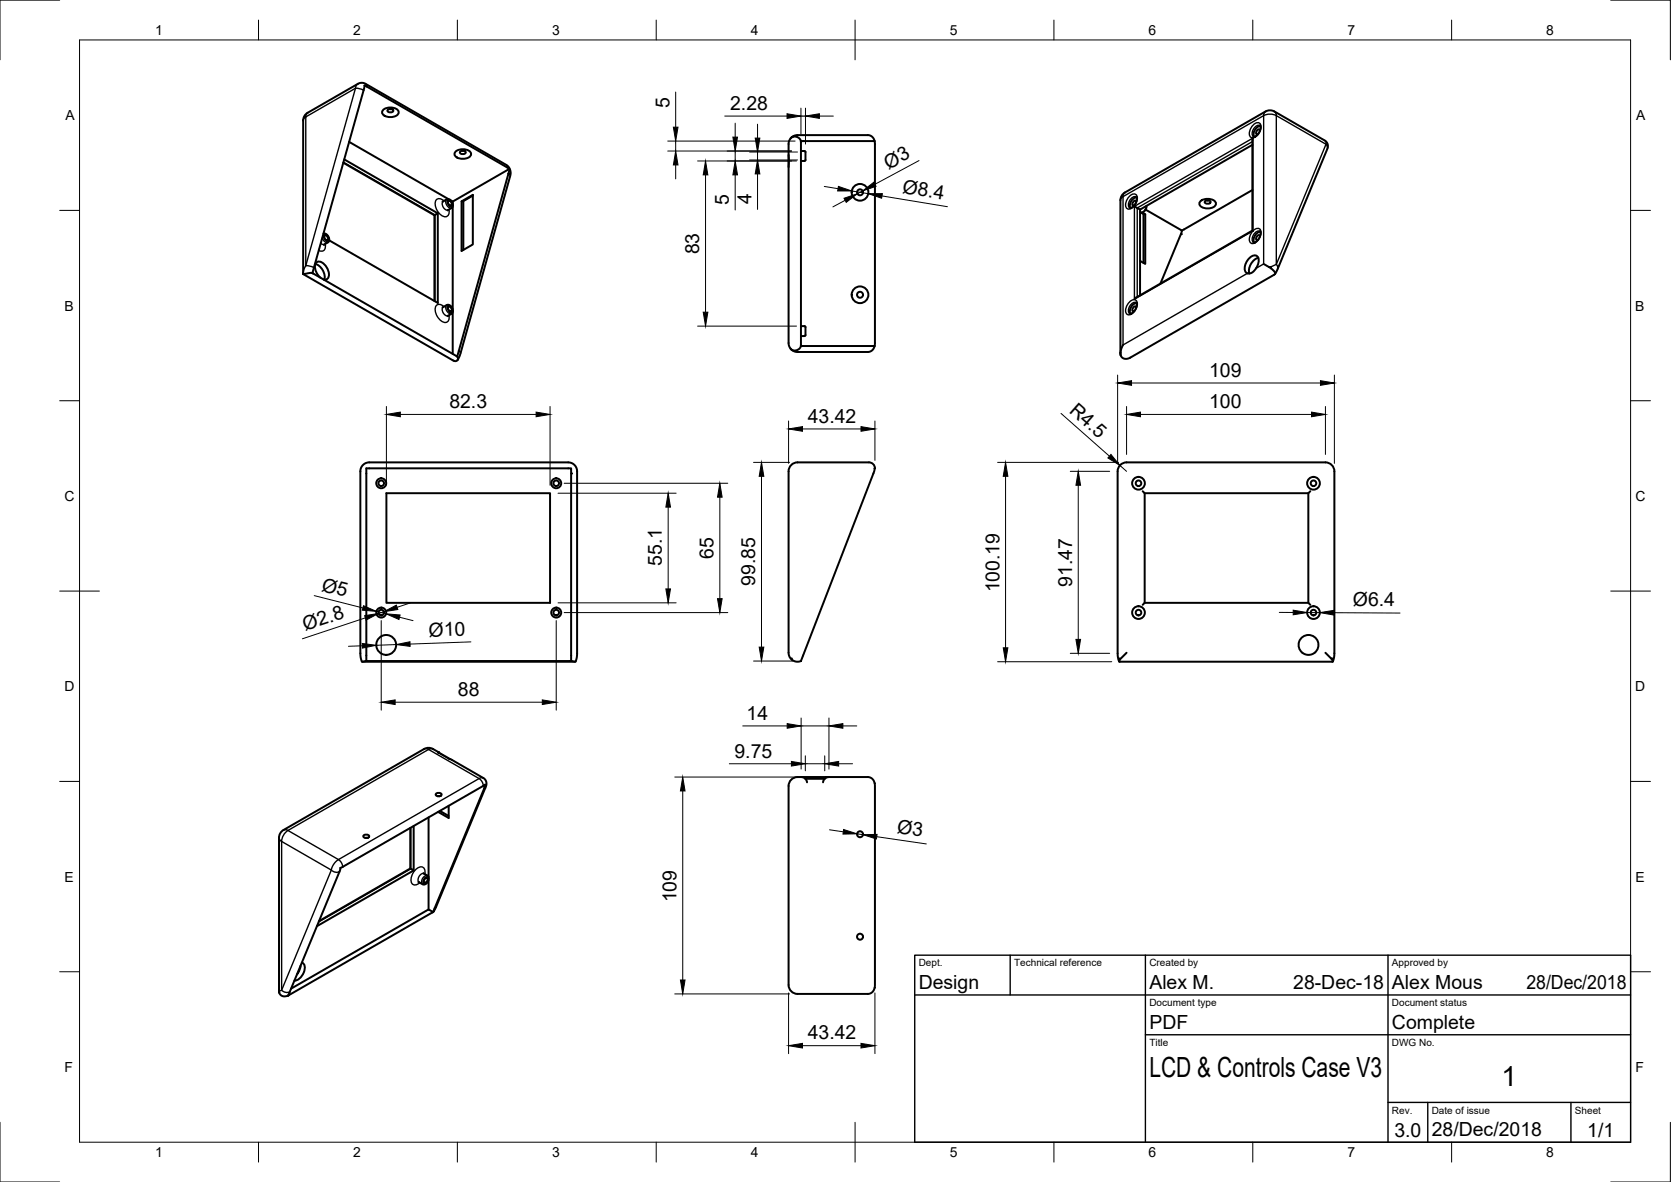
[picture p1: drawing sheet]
<svg xmlns="http://www.w3.org/2000/svg" width="420mm" height="297mm" viewBox="0 0 420 297" stroke-linecap="round" stroke-linejoin="round" font-family="sans-serif">
<!-- layer: Visible -->
<g fill="none" stroke="#000" stroke-width=".5">
<path d="M87.8 35.7l24.9 14.3M96.3 27.7a2.77 2.77 0 0 1 3.9 .3 1.71 1.71 0 0 1-2 1.4 1.71 1.71 0 0 1-2.1-1.4zM97.6 27.5l.6-.1a.58 .58 0 0 1 .7 .5l-.7 .3a.58 .58 0 0 1-.8-.5zM97.9 27.4h.5M114.5 38.2a2.77 2.77 0 0 1 3.9 .3 1.71 1.71 0 0 1-2 1.4 1.71 1.71 0 0 1-2.1-1.4zM115.8 38l.6-.1a.58 .58 0 0 1 .7 .5l-.7 .3a.58 .58 0 0 1-.8-.5zM116.1 37.9h.5M198.3 38.9v3.1M199.1 34.5l.6-.4 .8-.1h17.8l1 .4 .6 1.1h-18.5v.2l-.2-.7-.6-.5-.8-.2zM199.1 34.5l-.3 .3M199.2 34.4l-.7 .8-.2 1v50.1l.3 1 .6 .7M201.4 38h.9l.2 .2v2.2l-1.1 .1"/>
<path d="M201.4 35.7v51M219.9 35.5v51.5M314.9 36.4l-28.2 16.3-1.5-.8M315 34.7l-.1 .5v22.7l-29.3 16.9-.4 .4M316.8 31.5l.1 .8-.3 1-.8 .8-.6 .2M316.8 32.8l-.1-.2a.73 .73 0 0 0-.7 .3 .73 .73 0 0 0 0 .9l.3-.1M316.9 31.7a2.09 2.09 0 0 0-1.6 2.6M81.3 58.7h.5l.5 .4 .5 1.1-.2 .6-1.2 .7M81.6 59.2a.71 .71 0 0 1 .8 .3 .71 .71 0 0 1-.1 .9l-.6-.5zM86.3 40.9l22.9 13.2v21.5M86.6 40.1l23.5 13.5-.9 .5M110.1 53.6v22.5l-27.3-15.7"/>
<path d="M111.3 50.7l1.4-.7 .5 .2 .5 .6 .2 .7-.1 .5-1.2 .9M112.7 50.5a.71 .71 0 0 1 .8 .4 .71 .71 0 0 1-.1 .8l-.6-.4zM113.4 50.4l.4 .3M113.8 50.7v.4M113.8 52v25.7M116.5 50.5v12.3M118.9 49.2l-2.5 1.4h-.3l2.8-1.6v12.4l-2.8 1.7v-12.5M128.1 42.5l-14.3 8.2M285.7 49.5l.1 .7-.3 1-.7 .8-.7 .2M285.7 50.7l-.1-.2a.73 .73 0 0 0-.7 .4 .73 .73 0 0 0 0 .8l.3-.1M285.8 49.6a2.09 2.09 0 0 0-1.6 2.7M286.7 52.7v21.5"/>
<path d="M287.2 53.4l.8 .5h-.4l-.7-.5M287.5 53.8v12.3M288 53.9v12.4l-1.3-.7M288.1 52.7l9 5.2M288.3 51.7l-.1 .7-.5 .7-.5 .3-.5-.1M301.8 50.6a2.77 2.77 0 0 1 3.9 .4 1.71 1.71 0 0 1-2 1.4 1.71 1.71 0 0 1-2.1-1.4zM303.1 50.5l.6-.2a.58 .58 0 0 1 .7 .6l-.7 .3a.58 .58 0 0 1-.8-.5zM303.4 50.4h.5M314.9 57.9l.1 .1M314.9 47.8l-17.8 10.1-.1 .8-5.2 12.6M316.8 58.1l.1 .7-.3 1.1-.7 .8-.7 .2M316.8 59.4l-.1-.3a.73 .73 0 0 0-.7 .4 .73 .73 0 0 0 0 .8h.3"/>
<path d="M316.9 58.2a2.09 2.09 0 0 0-1.6 2.7M76.2 68.9v-38.6a2.25 2.25 0 0 1 1.2-2l12.6-7.3 .8-.2 .7 .1 35.8 20.5 .7 .8 .4 1-.1 1-12.5 44.6-.8 1.7M76.2 68.6l.1 .3 1.7-.3 .7 .1-.2-.1 13.1-46.8a.27 .27 0 0 1 .3-.3 .27 .27 0 0 1 .3 .2l35.9 20.8-13.1 47.1-.2-.1 .3 .4v.5l-.5 .3-.8-.2-37.6-21.6M76.3 68.9h.1M78.7 68.7l36.1 20.8M79.3 66.3a3.5 3.5 0 0 1 2.2 4M80.6 69.8a3.2 3.2 0 0 1-1.1-3.8 1.59 1.59 0 0 1 2.3 .7l.6 1a1.83 1.83 0 0 1-.3 2.5h-.8M111.3 77.2l1.4-.6 .5 .2 .5 .5 .2 .7-.1 .6-1.2 .9M112.7 77.1a.71 .71 0 0 1 .8 .3 .71 .71 0 0 1-.1 .9l-.6-.5zM113.8 78.5v10.4M285.7 76l.1 .7-.3 1.1-.8 .8-.6 .2M285.7 77.3l-.1-.2a.73 .73 0 0 0-.7 .3 .73 .73 0 0 0 0 .9l.3-.1"/>
<path d="M285.8 76.2a2.09 2.09 0 0 0-1.6 2.6M314 65l.4-.3a1.18 1.18 0 0 1 1.4-.5 1.18 1.18 0 0 1 .7 1.4l-.4 1.4-.7 1-.8 .6-.8 .1a1.07 1.07 0 0 1-.8-1.4l.2-1zM316.4 64.8a3.5 3.5 0 0 0-2.3 3.9M317.7 66.3l1.9 1.2M319.5 67.1l1.1 1.4v.3l-.2 .2-36.2 20.9-1.4 .3-.5-.3-.4-.4-.1-1.2 .6-1.6M320.6 68.8l13.1-31.4 .2-.7-.2-.8-.5-.5-12.8-7.4a2.25 2.25 0 0 0-2.2 0l-35.4 20.4a2.25 2.25 0 0 0-1.1 1.9l.1 38.9M198.8 87.6l.3 .3M201.4 82h.9l.2 .2v2.2l-1.1 .1M219.9 87h-18.5v-.3l-.2 .7-.6 .5-.7 .2-.7-.1M219.9 87l-.6 1-1 .5h-17.8l-.8-.2-.6-.4 .1 .1M91.2 116.9l.8-.5 .9-.2h50l.8 .1 .7 .5 .5 .7 .2 .9v45.8l-.2 1.4-.3 .7-1.2-.2h.2v-48.1a.42 .42 0 0 0-.2-.4 .42 .42 0 0 0-.5 .1h-50.4a.46 .46 0 0 0-.4 .2 .46 .46 0 0 0 0 .5v47.7h.2l-1.2 .2-.3-.7-.2-1.4v-45.8l.2-.8zM97.2 123.9h41.1v27.6h-41.1z"/>
<path d="M287.3 123.4l.5 .5v27.6l-.5 .5M329 123.9v27.6l.5 .5M329.5 123.4l-.5 .5h-41.2M287.8 151.5h41.2M91.1 166.3h53.5M92.3 166.1h51.1M199.1 165.4l.1 .4 .7 .4 1.5-.1 18.6-48.4a1.48 1.48 0 0 0-1.5-1.5h-18a2.25 2.25 0 0 0-2.2 2.2v45.7l.2 1 .7 .7M281.4 166.2l-.4-2v-45.8a2.25 2.25 0 0 1 2.3-2.2h50a2.25 2.25 0 0 1 2.2 2.2v45.8l-.4 2M281.6 165.4l-.2 .7 .1 .2h53.5l.2-.2-.2-.7M283.3 164l-1.8 1.8M327.2 160.4a2.5 2.5 0 0 1 4.1 .6 2.5 2.5 0 0 1-2.2 3.6l-1.2-.3a2.5 2.5 0 0 1-.7-3.9zM333.3 164l1.7 1.8"/>
<path d="M109.8 199.4l.5-.2a.58 .58 0 0 1 .7 .6l-.7 .3a.58 .58 0 0 1-.7-.5zM110.4 189.1a3.6 3.6 0 0 0-3.3-1.1l-35.8 20.6a2.25 2.25 0 0 0-1.1 1.9v38.9M110.4 189.1h-.3l3.1 1.7M110.4 189.1v.1M112.9 190.7l.6 .2 8.1 4.7 .6 .6 .1 .9-12.6 30.7-.7 1.3-.3 .2 13.1-31.2 .2-1-36.4 21-.2 .9-12.9 31.2 .1-.1-.9 .3-.8-.1-.5-.5-.2-.7M201.4 195.3l1 .4 .5 .9M201.4 195.3h7l-1 .4-.5 .9M201.4 195.3a2.47 2.47 0 0 0-3.1 2.2v50a2.25 2.25 0 0 0 2.2 2.3h17.8l1.1-.6 .6-1.3-.1-51.1-.5-1-1-.5h-10M202.5 195.7h4.9M91.6 209.9l.5-.2a.58 .58 0 0 1 .7 .6l-.7 .3a.58 .58 0 0 1-.7-.6zM91.8 210.6h.5M103.2 208.1v10.2l-23 13.2"/>
<path d="M104 207.6v11.1l-.8-.4M104 218.7l-24.3 14.1M106.5 219.4l1.2 .9 .1 .6-.2 .6-.5 .6-.5 .2-1.4-.6M107.8 205.4v14.9M110.1 200.1h.4M110.4 200.1h.1M110.6 203.8l2.2 1.3M112.8 202.5v3.1l-2.6-1.6M106.9 220.8l.4-.2a.71 .71 0 0 1 .1 .8 .71 .71 0 0 1-.8 .4v-.5zM107.8 221.2v7.3M108.7 229.3l-36.1 20.8M108.9 229.2l-1.1-.7-34.6 20"/>
<path d="M70.2 249.4v.1M75.6 242.7l-.3 1.1-.6 1.1M75.9 241.9a1.7 1.7 0 0 1 .5 2.5l-.3 .6a2.77 2.77 0 0 1-2.1 1.5"/>
<circle cx="216.2" cy="48.3" r=".75"/>
<circle cx="216.2" cy="48.3" r="2.1"/>
<circle cx="216.2" cy="74.1" r=".75"/>
<circle cx="216.2" cy="74.1" r="2.1"/>
<circle cx="95.9" cy="121.4" r="1.25"/>
<circle cx="95.9" cy="121.4" r=".7"/>
<circle cx="139.9" cy="121.4" r="1.25"/>
<circle cx="139.9" cy="121.4" r=".7"/>
<circle cx="286.3" cy="121.4" r="1.6"/>
<circle cx="286.3" cy="121.4" r=".7"/>
<circle cx="330.3" cy="121.4" r="1.6"/>
<circle cx="330.3" cy="121.4" r=".7"/>
<circle cx="95.9" cy="153.9" r="1.25"/>
<circle cx="95.9" cy="153.9" r=".7"/>
<circle cx="139.9" cy="153.9" r="1.25"/>
<circle cx="139.9" cy="153.9" r=".7"/>
<circle cx="286.3" cy="153.9" r="1.6"/>
<circle cx="286.3" cy="153.9" r=".7"/>
<circle cx="330.3" cy="153.9" r="1.6"/>
<circle cx="330.3" cy="153.9" r=".7"/>
<circle cx="97.1" cy="162.1" r="2.5"/>
<circle cx="216.2" cy="209.6" r=".75"/>
<circle cx="216.2" cy="235.4" r=".75"/>
</g>
<g fill="#000">
<circle cx="127.8" cy="43.6" r=".25"/>
<circle cx="296.9" cy="58.8" r=".25"/>
<circle cx="219.6" cy="87" r=".25"/>
<circle cx="143.6" cy="119" r=".25"/>
<circle cx="121.8" cy="198.1" r=".25"/>
</g>
<!-- layer: Visible Narrow -->
<g fill="none" stroke="#000" stroke-width=".35">
<path d="M76.9 29.4v37.4M76.9 29.4l-.5 .4-.2 .5M77.4 28.3l-.4 .4-.1 .7M89.4 22.2h.8l1.2 .5M89.4 22.2l-12.5 44.6M89.4 22.2l-12.5 7.2M90 21.1l-.4 .4-.2 .7M91.9 21.1l.3 .7M314.9 35.6l-29 16.7v22.3M315.2 31.3a1.06 1.06 0 0 1 1.5-.4 1.06 1.06 0 0 1 .3 1.5l-.3 .9a1.71 1.71 0 0 1-2.3 1.1 2.52 2.52 0 0 1 .8-3.1zM316.8 31.5a1.85 1.85 0 0 0-1.6 2.8M318.2 28l-.3 .4-.2 .7 1.6-.4 1.6 .4"/>
<path d="M320.4 28l.4 .4 .1 .7M320.9 29.1l12.5 7.2 .4 .5-.1 .6M320.9 29.1v37.3M333.1 35.3l.3 .4v.6l-12.5 30.1M81 59.8l.7 .9 .8 .2M81.5 58.9a1.15 1.15 0 0 1 1 1.7 1.15 1.15 0 0 1-1-1.7zM86.4 40.8l23 13.2v21.7M111.4 50.6a1.44 1.44 0 0 0 1.3 2.2M111.6 50.5a1.21 1.21 0 0 0-1.5-.6 1.21 1.21 0 0 0-.7 1.5 3.4 3.4 0 0 0 2.7 3.1 1.25 1.25 0 0 0 .8-1.8M112.3 50.1a1.44 1.44 0 0 0 1.3 2.2M112.6 50.2a1.15 1.15 0 0 1 1 1.7 1.15 1.15 0 0 1-1-1.7zM127.3 41.4l.3 .7"/>
<path d="M127.8 43.6l.5 .6M282.8 48.4l-.3 .4a.98 .98 0 0 1-.6 1l-.2 .5M284.1 49.2a1.06 1.06 0 0 1 1.4-.4 1.06 1.06 0 0 1 .4 1.5l-.4 1a1.71 1.71 0 0 1-2.2 1.1 2.52 2.52 0 0 1 .8-3.2zM285.2 51.9l29.8-17.2v23.3l-29.8 17.2zM285.7 49.5a1.85 1.85 0 0 0-1.6 2.7M288.2 51.8a1.49 1.49 0 0 1-1.5 1.6M315.2 57.9a1.06 1.06 0 0 1 1.5-.4 1.06 1.06 0 0 1 .3 1.4l-.3 1a1.71 1.71 0 0 1-2.3 1.1 2.52 2.52 0 0 1 .8-3.1zM316.8 58.1a1.85 1.85 0 0 0-1.6 2.8M76.9 66.8l-.5 .9-.2 1M76.9 66.8h.8l1.2 .5M80.7 61.1l.4 .3h.5M81.8 61.3a1.18 1.18 0 0 1-.2 1.5 1.18 1.18 0 0 1-1.5 .1"/>
<path d="M111.4 77.2a1.44 1.44 0 0 0 1.3 2.1M111.6 77.1a1.21 1.21 0 0 0-1.5-.6 1.21 1.21 0 0 0-.7 1.5 3.4 3.4 0 0 0 2.7 3 1.25 1.25 0 0 0 .8-1.8M112.3 76.7a1.44 1.44 0 0 0 1.3 2.1M112.6 76.8a1.15 1.15 0 0 1 1 1.7 1.15 1.15 0 0 1-1-1.7zM284.1 75.8a1.06 1.06 0 0 1 1.4-.4 1.06 1.06 0 0 1 .4 1.4l-.4 1a1.71 1.71 0 0 1-2.2 1.1 2.52 2.52 0 0 1 .8-3.1zM285.7 76a1.85 1.85 0 0 0-1.6 2.8M315.8 67.4l1.9-1.1v-37.2l-35.3 20.3v37.3l31.2-18M320.9 66.4l-1.4 .7h-.4M320.9 66.4l.4 .6-.1 .6M115.4 88.2l.4 .6M281.7 88.6v.2M106.6 188.2l.6-.1a.98 .98 0 0 0 1.2 0l.5 .1"/>
<path d="M110.1 189.1l2.8 1.6M120.5 195.7l-12.7-7.4-35.4 20.4M120.5 195.7l-35.4 20.3M120.5 195.7l.6 .6 .4 1.2M121.5 195.5l-.4-.1-.6 .3M122.2 197.6l-.4 .5M70.2 210.5l.1 .5 .5 .5M70.8 211.5v37.3M70.8 211.5l12.5 7.2M71.3 208.6l.5-.1 .6 .2M72.4 208.7l12.7 7.3M72.4 208.7l-1.1 1.2-.5 1.6"/>
<path d="M83.3 218.7a1.83 1.83 0 0 0 2.1 .4M83.3 218.7l-12.5 30.1M85.1 216l-1.2 1.2-.6 1.5M85.1 216l.6 .6 .5 1.3M103.3 208v10.3l-23.2 13.4M106.6 219.5a1.44 1.44 0 0 0-1.2 2.2M106.8 219.7a1.21 1.21 0 0 0-.3-1.7 1.21 1.21 0 0 0-1.6 .2 3.4 3.4 0 0 0-1.3 3.8 1.25 1.25 0 0 0 2-.2M106.8 220.6l.8-.2a1.15 1.15 0 0 1-1 1.7 1 1 0 0 1 .2-1.5zM107.5 220.1a1.44 1.44 0 0 0-1.2 2.1M109.7 227.8l-.4 .5M70.8 248.8l-.6 .2M70.8 248.8a1.83 1.83 0 0 0 2.1 .4"/>
</g>
<!-- layer: Border -->
<g fill="none" stroke="#000" stroke-width=".25">
<path d="M15 0h-15v15M20 10h390v277h-390zM65 5v5M115 5v5M165 5v5M215 5v10M265 5v5M315 5v5M365 5v5M405 0h15v15M15 52.9h5M410 52.9h5"/>
<path d="M15 100.7h5M410 100.7h5M15 148.5h10M405 148.5h10M15 196.4h5M410 196.4h5M15 244.2h5M410 244.2h5M0 282v15h15M65 287v5M115 287v5M165 287v5"/>
<path d="M215 282v10M265 287v5M315 287v5M365 287v5M420 282v15h-15"/>
</g>
<!-- layer: TitleBlock -->
<path d="M230 240h180v47h-180zM230 250h180M254 240v10M288 240v47M349 240v47M288 260h122M349 277h61M359 277v10M395 277v10" fill="none" stroke="#000" stroke-width=".35"/>
<!-- layer: Dimensions -->
<g fill="none" stroke="#000" stroke-width=".25">
<path d="M167.9 38h31.1M167.9 35.5h32M169.9 23.1v8.9M169.9 35.5v2.5M182.2 29.2h15.7M184.9 31v3.5M184.9 38v2.5M188.5 38.2h12M190.5 31.2v3.5M190.5 38.2v2M201.4 27.2v6.5M201.4 29.2h1.1"/>
<path d="M202.5 27.2v9M206 29.2h3.5M169.9 41.5v3.5M175.4 40.5h24.9M177.4 44v34.5M184.9 44v8.8M188.5 40.2h12M190.5 43.7v8.9M207.3 46.9l3.4 .5M212.5 50.3l-3.1 1.7M214.2 48l4.1 .7M216.9 48l-1.3 .7"/>
<path d="M221.8 49.2l16.4 2.7M231.1 40.4l-11.1 5.9M175.4 82h24.9M281 94.2v22.2M284.5 96.2h47.5M335.5 94.2v22.2M97.2 102.1v19.8M100.7 104.1h34.1M138.3 102.1v19.8M189.5 116.2h9M191.5 119.7v42.9M198.3 105.8v10.6"/>
<path d="M201.8 107.8h14.7M220 105.8v9.9M250.8 116.2h30.5M252.8 119.7v43.1M266.8 103.9l12.2 10.7M269.1 118.4h9.9M281.6 117l1.7 1.4M283.3 102.1v12.1M286.8 104.1h43M333.3 102.1v12.1M140.3 123.9h29.7M141.9 121.4h41.1"/>
<path d="M168 127.4v20.6M181 124.9v25.5M271.1 121.9v38.8M79 149.7l12.3 3.1M91.9 155.3l-15.9 5.2M94.6 153.6l2.5 .7M95.9 155.9v22.6M96.5 153.7l-1.3 .5M100.5 155.1l3.4 .9M103.2 151.5l-3.4 1.1M139.9 155.9v22.6M140.3 151.5h29.7"/>
<path d="M141.9 153.9h41.1M321.7 153.9h3.5M328.7 153.9l3.2 .1M335.4 154l16.6 .1M91.1 162.3l-3.5 .1M99.4 176.5h37M99.6 162l-5 .2M118.4 161.3l-15.3 .6M189.5 166.1h9.9M250.8 166.3h28.7M269.1 164.2h9.9M169.7 195.3h36.7"/>
<path d="M171.7 198.8v47.5M183.4 191.9h15.6M186.8 182.4h11.1M201.4 180.4v12.9M201.4 182.4h7M202.5 189.9v3.8M202.5 191.9h4.9M207.4 189.9v3.8M208.4 180.4v12.9M210.9 191.9h3.5M211.9 182.4h3.5M208.6 208.5l3.4 .5"/>
<path d="M215.5 209.5l1.5 .3M220.4 210.3l12.5 1.8M169.7 249.8h28.8M198.3 249.5v15.3M220 249.5v15.3M201.8 262.8h14.7"/>
</g>
<g fill="#000" stroke="#000" stroke-width=".25">
<path d="M169.3 32h1.2l-.6 3.5zM184.3 34.5h1.1l-.5 3.5zM189.9 34.7h1.2l-.6 3.5zM197.9 28.6l3.5 .6-3.5 .6zM202.5 29.2l3.5-.6v1.2zM169.9 38l.6 3.5h-1.2zM177.4 40.5l.6 3.5h-1.2zM184.9 40.5l.5 3.5h-1.1zM190.5 40.2l.6 3.5h-1.2zM210.8 46.8l3.4 1.2h-3.6zM212.2 49.8l3.4-1.1-2.8 2.2zM216.9 48l2.8-2.2 .6 1z"/>
<path d="M218.3 48.7h3.6l-.2 1.1zM176.8 78.5h1.2l-.6 3.5zM281 96.2l3.5-.5v1.1zM332 95.7l3.5 .5-3.5 .6zM97.2 104.1l3.5-.5v1.1zM134.8 103.6l3.5 .5-3.5 .6zM191.5 116.2l.6 3.5h-1.2zM198.3 107.8l3.5-.6v1.2zM216.5 107.2l3.5 .6-3.5 .6zM252.8 116.2l.6 3.5h-1.1zM279.3 114.2l2.3 2.8-3-1.9zM283.3 104.1l3.5-.5v1.1z"/>
<path d="M329.8 103.6l3.5 .5-3.5 .6zM168 123.9l.6 3.5h-1.2zM181 121.4l.6 3.5h-1.2zM271.1 118.4l.6 3.5h-1.2zM91.4 152.2l3.2 1.4-3.5-.3zM91.7 154.7l3.5-.5-3.1 1.6zM96.5 153.7l3.2-1.6 .3 1.1zM97.1 154.3l3.5 .2-.3 1.2zM167.4 148h1.2l-.6 3.5zM180.4 150.4h1.2l-.6 3.5zM325.2 153.3l3.5 .6-3.5 .6zM331.9 154l3.5-.6v1.2z"/>
<path d="M91.1 161.7l3.5 .5-3.5 .7zM95.9 176.5l3.5-.6v1.2zM99.6 162l3.5-.7v1.1zM136.4 175.9l3.5 .6-3.5 .6zM190.9 162.6h1.2l-.6 3.5zM252.3 162.8h1.1l-.6 3.5zM270.5 160.7h1.2l-.6 3.5zM171.7 195.3l.6 3.5h-1.2zM197.9 181.8l3.5 .6-3.5 .6zM199 191.4l3.5 .5-3.5 .6zM207.4 191.9l3.5-.5v1.1zM208.4 182.4l3.5-.6v1.2z"/>
<path d="M212.1 208.5l3.4 1-3.5 .1zM217 209.8l3.5-.1-.1 1.1zM171.1 246.3h1.2l-.6 3.5zM198.3 262.8l3.5-.6v1.2zM216.5 262.2l3.5 .6-3.5 .6z"/>
</g>
<g font-size="7">
<text x="289" y="270.5">LCD &amp; Controls Case V3</text>
<text x="377.6" y="272.9">1</text>
</g>
<g font-size="4.9">
<text x="168.3" y="27.2" transform="rotate(-90 168.3 27.2)">5</text>
<text x="183.6" y="27.6">2.28</text>
<text x="223.4" y="42.6" transform="rotate(-28 223.4 42.6)">Ø3</text>
<text x="183.3" y="51.5" transform="rotate(-90 183.3 51.5)">5</text>
<text x="189" y="51.2" transform="rotate(-90 189 51.2)">4</text>
<text x="226.8" y="48.4" transform="rotate(9 226.8 48.4)">Ø8.4</text>
<text x="175.8" y="63.9" transform="rotate(-90 175.8 63.9)">83</text>
<text x="304" y="94.7">109</text>
<text x="113" y="102.6">82.3</text>
<text x="203.1" y="106.2">43.42</text>
<text x="268.6" y="103.5" transform="rotate(41 268.6 103.5)">R4.5</text>
<text x="304" y="102.6">100</text>
<text x="166.4" y="142.1" transform="rotate(-90 166.4 142.1)">55.1</text>
<text x="179.4" y="140.4" transform="rotate(-90 179.4 140.4)">65</text>
<text x="80.7" y="148.4" transform="rotate(14 80.7 148.4)">Ø5</text>
<text x="189.9" y="147.3" transform="rotate(-90 189.9 147.3)">99.85</text>
<text x="251.3" y="148.9" transform="rotate(-90 251.3 148.9)">100.19</text>
<text x="269.6" y="147.4" transform="rotate(-90 269.6 147.4)">91.47</text>
<text x="340.2" y="152.4">Ø6.4</text>
<text x="76.8" y="158.6" transform="rotate(-18 76.8 158.6)">Ø2.8</text>
<text x="107.8" y="160" transform="rotate(-2 107.8 160)">Ø10</text>
<text x="115.1" y="174.9">88</text>
<text x="187.7" y="180.9">14</text>
<text x="184.7" y="190.4">9.75</text>
<text x="225.4" y="209.3" transform="rotate(8 225.4 209.3)">Ø3</text>
<text x="170.1" y="226.8" transform="rotate(-90 170.1 226.8)">109</text>
<text x="231" y="248.5">Design</text>
<text x="289" y="248.5">Alex M.</text>
<text x="325.2" y="248.5">28-Dec-18</text>
<text x="350" y="248.5">Alex Mous</text>
<text x="383.8" y="248.5">28/Dec/2018</text>
<text x="203.1" y="261.2">43.42</text>
<text x="289" y="258.5">PDF</text>
<text x="350" y="258.5">Complete</text>
<text x="350.6" y="285.7">3.0</text>
<text x="360" y="285.5">28/Dec/2018</text>
<text x="399.1" y="285.7">1/1</text>
</g>
<g font-size="3.5">
<text x="39" y="8.8">1</text>
<text x="88.8" y="8.8">2</text>
<text x="138.8" y="8.8">3</text>
<text x="188.7" y="8.8">4</text>
<text x="238.8" y="8.8">5</text>
<text x="288.7" y="8.8">6</text>
<text x="338.8" y="8.8">7</text>
<text x="388.8" y="8.8">8</text>
<text x="16.4" y="30.2">A</text>
<text x="411.4" y="30.2">A</text>
<text x="16.2" y="78">B</text>
<text x="411.2" y="78">B</text>
<text x="16.2" y="125.9">C</text>
<text x="411.2" y="125.9">C</text>
<text x="16.2" y="173.7">D</text>
<text x="411.2" y="173.7">D</text>
<text x="16.2" y="221.5">E</text>
<text x="411.2" y="221.5">E</text>
<text x="16.2" y="269.4">F</text>
<text x="411.2" y="269.4">F</text>
<text x="39" y="290.8">1</text>
<text x="88.8" y="290.8">2</text>
<text x="138.8" y="290.8">3</text>
<text x="188.7" y="290.8">4</text>
<text x="238.8" y="290.8">5</text>
<text x="288.7" y="290.8">6</text>
<text x="338.8" y="290.8">7</text>
<text x="388.8" y="290.8">8</text>
</g>
<g font-size="2.5">
<text x="231" y="242.8">Dept.</text>
<text x="255" y="242.8">Technical reference</text>
<text x="289" y="242.8">Created by</text>
<text x="350" y="242.8">Approved by</text>
<text x="289" y="252.8">Document type</text>
<text x="350" y="252.8">Document status</text>
<text x="289" y="262.8">Title</text>
<text x="350" y="262.8">DWG No.</text>
<text x="350" y="279.8">Rev.</text>
<text x="360" y="279.8">Date of issue</text>
<text x="396" y="279.8">Sheet</text>
</g>
</svg>
